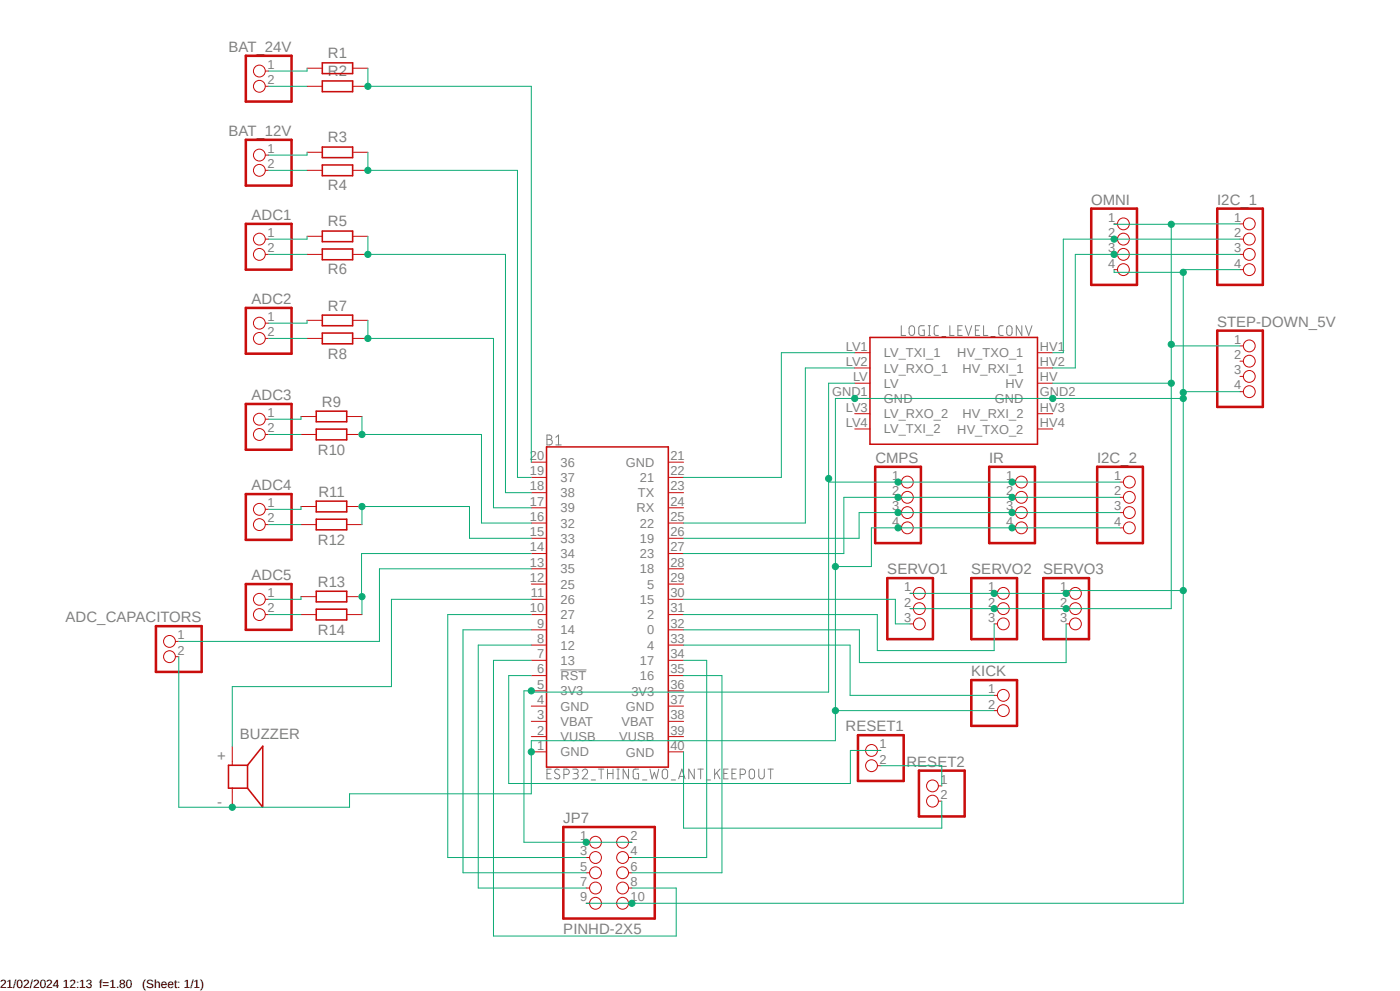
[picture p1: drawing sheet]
<svg xmlns="http://www.w3.org/2000/svg" width="420mm" height="297mm" viewBox="0 0 420 297" stroke-linecap="round" stroke-linejoin="round" font-family="sans-serif">
<path d="M17.8 11l384.6 270M402.4 11l-384.6 270" fill="none" stroke="#fff" stroke-width=".3"/>
<g fill="none" stroke="#808080" stroke-width=".3">
<path d="M270.4 97.6v2.9h1.3M273 97.9a.82 .82 0 0 1 .8-.2 .82 .82 0 0 1 .6 .7v1.3a.83 .83 0 0 1-.9 .8 .83 .83 0 0 1-.8-.8v-1.3zM277.3 97.6l-1.2 .1-.4 .3-.1 1.9 .5 .6h1.2v-1.6h-.5M278.5 97.6h.6M278.8 97.6v2.9M281.5 97.6l-.9 .1-.4 .6 .1 1.9 .3 .3h.9M284.9 97.6v2.9h1.3M287.4 98.9h.9M288.7 97.6h-1.3v2.9h1.3M289.6 97.6l.9 2.9 1-2.9M292.6 98.9h1M293.9 97.6h-1.3v2.9h1.3"/>
<path d="M295.1 97.6v2.9h1.2M300.9 97.6l-.9 .1-.4 .6 .1 1.9 .3 .3h.9M302.2 97.9a.82 .82 0 0 1 .9-.2 .82 .82 0 0 1 .5 .7v1.3a.8 .8 0 0 1-.8 .8 .8 .8 0 0 1-.8-.8zM306.5 97.6v2.9l-1.6-2.9v2.9M307.6 97.6l1 2.9 1-2.9M278.5 100.5h.6M282.4 100.9h1.4M297.3 100.9h1.3M164.1 130.4h.8a.66 .66 0 0 1 .6 .6 .66 .66 0 0 1-.6 .7 .83 .83 0 0 1 .8 .8 .83 .83 0 0 1-.8 .9l-.8-.1zM164.1 131.7h.8M166.8 133.3h1.6M166.8 131.1l.8-.7v2.9"/>
<path d="M168.1 200.8h7.8M164.1 231.8h1M165.4 230.5h-1.3v2.9h1.3M167.8 230.8a.73 .73 0 0 0-1.2-.2 .73 .73 0 0 0 .1 1.1l.9 .5a.69 .69 0 0 1 .2 .9 .69 .69 0 0 1-.9 .3l-.6-.4M169.2 232.1h.8a.81 .81 0 0 0 .8-.8 .81 .81 0 0 0-.8-.8h-.8v2.9M171.8 230.5h1a.66 .66 0 0 1 .7 .7 .66 .66 0 0 1-.7 .6h-.6M172.7 231.8a.8 .8 0 0 1 .8 .8 .8 .8 0 0 1-.8 .8h-.9M174.7 231.1a.81 .81 0 0 1 1.1-.6 .81 .81 0 0 1 .3 1.3l-1.4 1.6h1.6M177.4 233.8h1.2M179.5 230.5h1.6M180.3 230.5v2.9M182.2 231.8h1.7"/>
<path d="M182.2 230.5v2.9M183.9 230.5v2.9M185.1 233.4h.7M185.1 230.5h.7M185.4 230.5v2.9M188.6 230.5v2.9l-1.7-2.9v2.9M191.6 230.5h-1.3l-.3 .4-.1 1.9 .4 .6h1.3v-1.6h-.5M192.7 233.8h1.4M195 230.5l.6 2.9 .7-1.9 .6 1.9 .7-2.9M198.9 230.8a.78 .78 0 0 1 .9-.2 .78 .78 0 0 1 .5 .7v1.3a.8 .8 0 0 1-.8 .8 .8 .8 0 0 1-.8-.8v-1.3zM201.4 233.8h1.2M203.6 233.4l1-2.9 .9 2.9"/>
<path d="M203.8 232.7h1.5M208.3 230.5v2.9l-1.7-2.9v2.9M209.3 230.5h1.7M210.2 230.5v2.9M211.9 233.8h1.2M214.4 230.5v2.9M215 231.6l1 1.8M216 230.5l-1.6 1.8M217.1 231.8h1M218.4 230.5h-1.3v2.9h1.3M219.6 231.8h1M220.9 230.5h-1.3v2.9h1.3"/>
<path d="M222 232.1h.9a.8 .8 0 0 0 .8-.8 .8 .8 0 0 0-.8-.8h-.9v2.9M225 230.8a.8 .8 0 0 1 .8-.3 .8 .8 0 0 1 .6 .8v1.3a.8 .8 0 0 1-.8 .8 .8 .8 0 0 1-.9-.8zM227.6 230.5v2.1a.83 .83 0 0 0 .9 .8 .83 .83 0 0 0 .8-.8v-2.1M230.4 230.5h1.6M231.2 230.5v2.9"/>
</g>
<g fill="none" stroke="#c90d0c" stroke-width=".76">
<path d="M73.7 16.7h13.8v13.7h-13.8zM73.7 41.9h13.8v13.7h-13.8zM73.7 67.1h13.8v13.7h-13.8zM327.4 62.5h13.7v22.9h-13.7zM365.2 62.5h13.6v22.9h-13.6zM73.7 92.3h13.8v13.7h-13.8zM365.2 99.1h13.6v22.9h-13.6zM73.7 121.1h13.8v13.7h-13.8zM262.6 139.9h13.7v22.9h-13.7zM296.8 139.9h13.7v22.9h-13.7zM329.1 139.9h13.8v22.9h-13.8zM73.7 148.1h13.8v13.7h-13.8z"/>
<path d="M73.7 175h13.8v13.8h-13.8zM266.2 173.3h13.7v18.3h-13.7zM291.4 173.3h13.7v18.3h-13.7zM313 173.3h13.7v18.3h-13.7zM46.8 187.7h13.7v13.7h-13.7zM291.4 203.8h13.7v13.8h-13.7zM257.4 220.3h13.7v13.8h-13.7zM275.7 231h13.7v13.7h-13.7zM169 247.9h27.4v27.4h-27.4z"/>
</g>
<g fill="none" stroke="#c90d0c" stroke-width=".3">
<path d="M79.6 21.3h1M79.6 25.9h1M92.1 25.9h4.6M92.1 20.4h4.6M105.8 25.9h4.6M105.8 20.4h4.6M79.6 46.5h1M79.6 51.1h1M92.1 51.1h4.6M92.1 45.6h4.6M105.8 51.1h4.6M105.8 45.6h4.6"/>
<path d="M79.6 71.7h1M79.6 76.2h1M92.1 76.2h4.6M92.1 70.8h4.6M105.8 76.2h4.6M105.8 70.8h4.6M334.2 67.1h1M334.2 71.7h1M334.2 76.2h1M372 67.1h1M372 71.7h1M372 76.2h1"/>
<path d="M79.6 96.9h1M92.1 96h4.6M105.8 96h4.6M334.2 80.8h1M372 80.8h1M79.6 101.4h1M92.1 101.4h4.6M105.8 101.4h4.6M256.4 105.7h4.6M256.4 110.3h4.6M256.4 114.9h4.6M256.4 119.4h4.6"/>
<path d="M311.2 105.7h4.6M311.2 110.3h4.6M311.2 114.9h4.6M311.2 119.4h4.6M372 103.7h1M372 108.2h1M372 112.8h1M372 117.4h1M79.6 125.6h1M79.6 130.2h1M90.3 130.2h4.6M90.3 124.8h4.6"/>
<path d="M104 130.2h4.6M104 124.8h4.6M159.4 138.5h4.6M200.5 138.5h4.6M256.4 124h4.6M256.4 128.6h4.6M311.2 124h4.6M311.2 128.6h4.6M79.6 152.7h1M79.6 157.2h1M90.3 157.2h4.6M90.3 151.8h4.6"/>
<path d="M104 157.2h4.6M104 151.8h4.6M159.4 156.8h4.6M159.4 152.2h4.6M159.4 147.7h4.6M159.4 143.1h4.6M200.5 156.8h4.6M200.5 152.2h4.6M200.5 147.7h4.6M200.5 143.1h4.6M269.4 144.5h1M269.4 149.1h1"/>
<path d="M269.4 153.6h1M269.4 158.2h1M303.6 144.5h1M303.6 149.1h1M303.6 153.6h1M303.6 158.2h1M336 144.5h1M336 149.1h1M336 153.6h1M336 158.2h1M79.6 179.6h1M90.3 178.8h4.6"/>
<path d="M104 178.8h4.6M159.4 179.6h4.6M159.4 175h4.6M159.4 170.5h4.6M159.4 165.9h4.6M159.4 161.3h4.6M200.5 179.6h4.6M200.5 175h4.6M200.5 170.5h4.6M200.5 165.9h4.6M200.5 161.3h4.6M273 177.8h1"/>
<path d="M298.2 177.8h1M319.8 177.8h1M52.6 192.2h1M52.6 196.8h1M79.6 184.2h1M90.3 184.2h4.6M104 184.2h4.6M159.4 197.9h4.6M159.4 193.3h4.6M159.4 188.8h4.6M159.4 184.2h4.6M200.5 197.9h4.6"/>
<path d="M200.5 193.3h4.6M200.5 188.8h4.6M200.5 184.2h4.6M273 182.4h1M273 187h1M298.2 182.4h1M298.2 187h1M319.8 182.4h1M319.8 187h1M159.4 216.2h4.6M159.4 211.6h4.6M159.4 207.1h4.6"/>
<path d="M159.4 202.5h4.6M200.5 216.2h4.6M200.5 211.6h4.6M200.5 207.1h4.6M200.5 202.5h4.6M298.2 208.4h1M298.2 213h1M69.7 223.6v5.8M69.7 236.2v5.7M159.4 225.3h4.6M159.4 220.8h4.6M200.5 225.3h4.6"/>
<path d="M200.5 220.8h4.6M263.2 224.9h1M263.2 229.5h1M281.5 235.5h1M175.9 252.4h1M175.9 257h1M188.6 252.4h1M188.6 257h1M281.5 240.1h1M175.9 261.6h1M175.9 266.1h1M175.9 270.7h1"/>
<path d="M188.6 261.6h1M188.6 266.1h1M188.6 270.7h1"/>
<circle cx="77.8" cy="21.3" r="1.78"/>
<circle cx="77.8" cy="25.9" r="1.78"/>
<circle cx="77.8" cy="46.5" r="1.78"/>
<circle cx="77.8" cy="51.1" r="1.78"/>
<circle cx="77.8" cy="71.7" r="1.78"/>
<circle cx="77.8" cy="76.2" r="1.78"/>
<circle cx="337" cy="67.1" r="1.78"/>
<circle cx="337" cy="71.7" r="1.78"/>
<circle cx="337" cy="76.2" r="1.78"/>
<circle cx="374.8" cy="76.2" r="1.78"/>
<circle cx="374.8" cy="67.1" r="1.78"/>
<circle cx="374.8" cy="71.7" r="1.78"/>
<circle cx="77.8" cy="96.9" r="1.78"/>
<circle cx="337" cy="80.8" r="1.78"/>
<circle cx="374.8" cy="80.8" r="1.78"/>
<circle cx="77.8" cy="101.4" r="1.78"/>
<circle cx="374.8" cy="108.2" r="1.78"/>
<circle cx="374.8" cy="112.8" r="1.78"/>
<circle cx="374.8" cy="117.4" r="1.78"/>
<circle cx="374.8" cy="103.7" r="1.78"/>
<circle cx="77.8" cy="125.6" r="1.78"/>
<circle cx="77.8" cy="130.2" r="1.78"/>
<circle cx="77.8" cy="157.2" r="1.78"/>
<circle cx="77.8" cy="152.7" r="1.78"/>
<circle cx="272.2" cy="153.6" r="1.78"/>
<circle cx="272.2" cy="149.1" r="1.78"/>
<circle cx="272.2" cy="158.2" r="1.78"/>
<circle cx="272.2" cy="144.5" r="1.78"/>
<circle cx="306.4" cy="149.1" r="1.78"/>
<circle cx="306.4" cy="153.6" r="1.78"/>
<circle cx="306.4" cy="144.5" r="1.78"/>
<circle cx="306.4" cy="158.2" r="1.78"/>
<circle cx="338.8" cy="144.5" r="1.78"/>
<circle cx="338.8" cy="158.2" r="1.78"/>
<circle cx="338.8" cy="153.6" r="1.78"/>
<circle cx="338.8" cy="149.1" r="1.78"/>
<circle cx="77.8" cy="179.6" r="1.78"/>
<circle cx="275.8" cy="177.8" r="1.78"/>
<circle cx="301" cy="177.8" r="1.78"/>
<circle cx="322.6" cy="177.8" r="1.78"/>
<circle cx="50.8" cy="192.2" r="1.78"/>
<circle cx="50.8" cy="196.8" r="1.78"/>
<circle cx="77.8" cy="184.2" r="1.78"/>
<circle cx="275.8" cy="187" r="1.78"/>
<circle cx="275.8" cy="182.4" r="1.78"/>
<circle cx="301" cy="182.4" r="1.78"/>
<circle cx="301" cy="187" r="1.78"/>
<circle cx="322.6" cy="187" r="1.78"/>
<circle cx="322.6" cy="182.4" r="1.78"/>
<circle cx="301" cy="208.4" r="1.78"/>
<circle cx="301" cy="213" r="1.78"/>
<circle cx="261.5" cy="229.5" r="1.78"/>
<circle cx="261.5" cy="224.9" r="1.78"/>
<circle cx="279.7" cy="235.5" r="1.78"/>
<circle cx="178.6" cy="257" r="1.78"/>
<circle cx="178.6" cy="252.4" r="1.78"/>
<circle cx="186.8" cy="257" r="1.78"/>
<circle cx="186.8" cy="252.4" r="1.78"/>
<circle cx="279.7" cy="240.1" r="1.78"/>
<circle cx="178.6" cy="270.7" r="1.78"/>
<circle cx="178.6" cy="261.6" r="1.78"/>
<circle cx="178.6" cy="266.1" r="1.78"/>
<circle cx="186.8" cy="261.6" r="1.78"/>
<circle cx="186.8" cy="270.7" r="1.78"/>
<circle cx="186.8" cy="266.1" r="1.78"/>
</g>
<g fill="none" stroke="#c90d0c" stroke-width=".47">
<path d="M96.7 18.8h9.1v3.3h-9.1zM96.7 24.3h9.1v3.2h-9.1zM96.7 44.1h9.1v3.1h-9.1zM96.7 49.4h9.1v3.3h-9.1zM96.7 69.3h9.1v3.1h-9.1zM96.7 74.6h9.1v3.3h-9.1zM96.7 94.4h9.1v3.2h-9.1zM96.7 99.8h9.1v3.2h-9.1zM261 101.1h50.2v32h-50.2zM94.9 123.2h9.1v3.2h-9.1zM94.9 128.6h9.1v3.2h-9.1zM164 133.9h36.5v96h-36.5z"/>
<path d="M94.9 150.2h9.1v3.2h-9.1zM94.9 155.6h9.1v3.2h-9.1zM94.9 177.2h9.1v3.2h-9.1zM94.9 182.6h9.1v3.2h-9.1zM74.3 229.4h-5.8v6.8h5.8M74.3 229.4v6.8M74.3 229.4l4.5-5.8v18.3l-4.5-5.7"/>
</g>
<path d="M256.4 105.7h-22v37.4h-29.3M256.4 110.3h-14.8v46.5h-36.5M269.4 144.5h66.6" fill="none" stroke="#0dab76" stroke-width=".3"/>
<circle cx="303.6" cy="144.5" r=".93" fill="#0dab76"/>
<g fill="none" stroke="#0dab76" stroke-width=".3">
<path d="M248.6 143.4v1.1h20.8"/>
<circle cx="303.6" cy="144.5" r=".93"/>
</g>
<circle cx="269.4" cy="144.5" r=".93" fill="#0dab76"/>
<g fill="none" stroke="#0dab76" stroke-width=".3">
<path d="M256.4 114.9h-7.8v92.5h-89.2v-.3"/>
<circle cx="269.4" cy="144.5" r=".93"/>
</g>
<circle cx="248.6" cy="143.4" r=".93" fill="#0dab76"/>
<g fill="none" stroke="#0dab76" stroke-width=".3">
<path d="M159.4 207.1h-2.2v45.3"/>
<circle cx="248.6" cy="143.4" r=".93"/>
</g>
<circle cx="159.4" cy="207.1" r=".93" fill="#0dab76"/>
<g fill="none" stroke="#0dab76" stroke-width=".3">
<path d="M157.2 252.4h32.4"/>
<circle cx="159.4" cy="207.1" r=".93"/>
</g>
<circle cx="175.9" cy="252.4" r=".93" fill="#0dab76"/>
<g fill="none" stroke="#0dab76" stroke-width=".3">
<path d="M336 149.1h-82.8v16.8h-48.1"/>
<circle cx="175.9" cy="252.4" r=".93"/>
</g>
<circle cx="269.4" cy="149.1" r=".93" fill="#0dab76"/>
<circle cx="269.4" cy="149.1" r=".93" fill="none" stroke="#0dab76" stroke-width=".3"/>
<circle cx="303.6" cy="149.1" r=".93" fill="#0dab76"/>
<g fill="none" stroke="#0dab76" stroke-width=".3">
<path d="M269.4 153.6h66.6"/>
<circle cx="303.6" cy="149.1" r=".93"/>
</g>
<circle cx="303.6" cy="153.6" r=".93" fill="#0dab76"/>
<g fill="none" stroke="#0dab76" stroke-width=".3">
<path d="M269.4 153.6h-11.7v7.7h-52.6"/>
<circle cx="303.6" cy="153.6" r=".93"/>
</g>
<circle cx="269.4" cy="153.6" r=".93" fill="#0dab76"/>
<g fill="none" stroke="#0dab76" stroke-width=".3">
<path d="M372 71.7h-53v34h-3.2"/>
<circle cx="269.4" cy="153.6" r=".93"/>
</g>
<circle cx="334.2" cy="71.7" r=".93" fill="#0dab76"/>
<g fill="none" stroke="#0dab76" stroke-width=".3">
<path d="M372 76.2h-49.4v34.1h-6.8"/>
<circle cx="334.2" cy="71.7" r=".93"/>
</g>
<circle cx="334.2" cy="76.2" r=".93" fill="#0dab76"/>
<g fill="none" stroke="#0dab76" stroke-width=".3">
<path d="M80.6 157.2h9.7M108.6 157.2v-5.4h32.2v9.5h18.6M90.3 178.8v.8h-9.7M80.6 184.2h9.7"/>
<circle cx="334.2" cy="76.2" r=".93"/>
</g>
<circle cx="108.6" cy="151.8" r=".93" fill="#0dab76"/>
<g fill="none" stroke="#0dab76" stroke-width=".3">
<path d="M80.6 130.2h9.7M90.3 124.8v.8h-9.7M108.6 124.8v5.4h35.8v26.6h15M90.3 151.8v.9h-9.7"/>
<circle cx="108.6" cy="151.8" r=".93"/>
</g>
<circle cx="108.6" cy="130.2" r=".93" fill="#0dab76"/>
<g fill="none" stroke="#0dab76" stroke-width=".3">
<path d="M80.6 76.2h11.5M92.1 70.8v.9h-11.5M110.4 70.8v5.4h41.2v71.5h7.8M92.1 96v.9h-11.5M80.6 101.4h11.5"/>
<circle cx="108.6" cy="130.2" r=".93"/>
</g>
<circle cx="110.4" cy="76.2" r=".93" fill="#0dab76"/>
<g fill="none" stroke="#0dab76" stroke-width=".3">
<path d="M80.6 51.1h11.5M92.1 45.6v.9h-11.5M110.4 45.6v5.5h44.8v92h4.2"/>
<circle cx="110.4" cy="76.2" r=".93"/>
</g>
<circle cx="110.4" cy="51.1" r=".93" fill="#0dab76"/>
<g fill="none" stroke="#0dab76" stroke-width=".3">
<path d="M80.6 25.9h11.5M92.1 20.4v.9h-11.5M110.4 20.4v5.5h49v112.6"/>
<circle cx="110.4" cy="51.1" r=".93"/>
</g>
<circle cx="110.4" cy="25.9" r=".93" fill="#0dab76"/>
<g fill="none" stroke="#0dab76" stroke-width=".3">
<path d="M110.4 96v5.4h37.6v50.8h11.4"/>
<circle cx="110.4" cy="25.9" r=".93"/>
</g>
<circle cx="110.4" cy="101.4" r=".93" fill="#0dab76"/>
<g fill="none" stroke="#0dab76" stroke-width=".3">
<path d="M159.4 165.9h-50.9l.1 18.3"/>
<circle cx="110.4" cy="101.4" r=".93"/>
</g>
<circle cx="108.6" cy="178.8" r=".93" fill="#0dab76"/>
<g fill="none" stroke="#0dab76" stroke-width=".3">
<path d="M334.2 80.8v.8h20.8M372 80.8h-17v189.9h-179.1M355 119.4h-104.4v102.6h-91.2v15.9h-54.5v4h-51.3v-45.1M336 158.2h-74.6v11.6h-10.8M159.4 179.6h-42v26.2h-47.7v17.8M159.4 170.5h-45.6v21.7h-60.2M205.1 179.6h63.5v7.4h4.4M355 177h-35.2v.8h-46.8M205.1 193.3h49.9v15.1h43.2M205.1 184.2h58.1v10.8h35v-8M319.8 187v11.6h-62v-9.8h-52.7M250.6 213h47.6"/>
<circle cx="108.6" cy="178.8" r=".93"/>
</g>
<circle cx="319.8" cy="177.8" r=".93" fill="#0dab76"/>
<circle cx="319.8" cy="177.8" r=".93" fill="none" stroke="#0dab76" stroke-width=".3"/>
<circle cx="298.2" cy="177.8" r=".93" fill="#0dab76"/>
<circle cx="298.2" cy="177.8" r=".93" fill="none" stroke="#0dab76" stroke-width=".3"/>
<circle cx="355" cy="177" r=".93" fill="#0dab76"/>
<circle cx="355" cy="177" r=".93" fill="none" stroke="#0dab76" stroke-width=".3"/>
<circle cx="250.6" cy="169.8" r=".93" fill="#0dab76"/>
<circle cx="250.6" cy="169.8" r=".93" fill="none" stroke="#0dab76" stroke-width=".3"/>
<circle cx="250.6" cy="213" r=".93" fill="#0dab76"/>
<circle cx="250.6" cy="213" r=".93" fill="none" stroke="#0dab76" stroke-width=".3"/>
<circle cx="256.4" cy="119.4" r=".93" fill="#0dab76"/>
<circle cx="256.4" cy="119.4" r=".93" fill="none" stroke="#0dab76" stroke-width=".3"/>
<circle cx="269.4" cy="158.2" r=".93" fill="#0dab76"/>
<circle cx="269.4" cy="158.2" r=".93" fill="none" stroke="#0dab76" stroke-width=".3"/>
<circle cx="303.6" cy="158.2" r=".93" fill="#0dab76"/>
<circle cx="303.6" cy="158.2" r=".93" fill="none" stroke="#0dab76" stroke-width=".3"/>
<circle cx="315.8" cy="119.4" r=".93" fill="#0dab76"/>
<circle cx="315.8" cy="119.4" r=".93" fill="none" stroke="#0dab76" stroke-width=".3"/>
<circle cx="355" cy="119.4" r=".93" fill="#0dab76"/>
<circle cx="355" cy="119.4" r=".93" fill="none" stroke="#0dab76" stroke-width=".3"/>
<circle cx="355" cy="81.6" r=".93" fill="#0dab76"/>
<circle cx="355" cy="81.6" r=".93" fill="none" stroke="#0dab76" stroke-width=".3"/>
<circle cx="189.6" cy="270.7" r=".93" fill="#0dab76"/>
<circle cx="189.6" cy="270.7" r=".93" fill="none" stroke="#0dab76" stroke-width=".3"/>
<circle cx="159.4" cy="225.3" r=".93" fill="#0dab76"/>
<circle cx="159.4" cy="225.3" r=".93" fill="none" stroke="#0dab76" stroke-width=".3"/>
<circle cx="69.7" cy="241.9" r=".93" fill="#0dab76"/>
<g fill="none" stroke="#0dab76" stroke-width=".3">
<path d="M372 117.4h-17v.2"/>
<circle cx="69.7" cy="241.9" r=".93"/>
</g>
<circle cx="355" cy="117.6" r=".93" fill="#0dab76"/>
<g fill="none" stroke="#0dab76" stroke-width=".3">
<path d="M334.2 67.1l17.2 .1M372 67.1h-20.6v115.3h-78.4M315.8 114.9h35.6"/>
<circle cx="355" cy="117.6" r=".93"/>
</g>
<circle cx="319.8" cy="182.4" r=".93" fill="#0dab76"/>
<circle cx="319.8" cy="182.4" r=".93" fill="none" stroke="#0dab76" stroke-width=".3"/>
<circle cx="298.2" cy="182.4" r=".93" fill="#0dab76"/>
<circle cx="298.2" cy="182.4" r=".93" fill="none" stroke="#0dab76" stroke-width=".3"/>
<circle cx="351.4" cy="67.2" r=".93" fill="#0dab76"/>
<circle cx="351.4" cy="67.2" r=".93" fill="none" stroke="#0dab76" stroke-width=".3"/>
<circle cx="351.4" cy="114.9" r=".93" fill="#0dab76"/>
<g fill="none" stroke="#0dab76" stroke-width=".3">
<path d="M351.4 103.2v.5h20.6"/>
<circle cx="351.4" cy="114.9" r=".93"/>
</g>
<circle cx="351.4" cy="103.2" r=".93" fill="#0dab76"/>
<g fill="none" stroke="#0dab76" stroke-width=".3">
<path d="M159.4 188.8h-20.5v72.8h37M159.4 197.9h-11.4v82.6h54.9v-14.4h-13.3M159.4 184.2h-25.1v72.8h41.6M159.4 193.3h-15.9v72.8h32.4M205.1 197.9h6.9v59.1h-22.4M159.4 202.5h-6.8v32.3h102.5v-9.9h9.1M205.1 202.5h11.5v59.1h-27M205.1 225.3v22.9h77.4v-8.1M264.2 229.5h18.3v6"/>
<circle cx="351.4" cy="103.2" r=".93"/>
</g>
<g font-size="4.5" fill="#808080">
<text x="68.6" y="15.6">BAT_24V</text>
<text x="98.4" y="17.5">R1</text>
<text x="98.4" y="22.9">R2</text>
<text x="68.6" y="40.8">BAT_12V</text>
<text x="98.4" y="42.7">R3</text>
<text x="98.4" y="57.1">R4</text>
<text x="75.4" y="66">ADC1</text>
<text x="327.4" y="61.4">OMNI</text>
<text x="365.2" y="61.4">I2C_1</text>
<text x="98.4" y="67.9">R5</text>
<text x="98.4" y="82.3">R6</text>
<text x="75.4" y="91.1">ADC2</text>
<text x="98.4" y="93.1">R7</text>
<text x="365.2" y="98">STEP-DOWN_5V</text>
<text x="98.4" y="107.5">R8</text>
<text x="75.4" y="119.9">ADC3</text>
<text x="96.6" y="121.9">R9</text>
<text x="95.3" y="136.3">R10</text>
<text x="262.6" y="138.8">CMPS</text>
<text x="296.8" y="138.8">IR</text>
<text x="329.1" y="138.8">I2C_2</text>
<text x="75.4" y="146.9">ADC4</text>
<text x="95.5" y="148.8">R11</text>
<text x="95.3" y="163.2">R12</text>
<text x="75.4" y="173.9">ADC5</text>
<text x="266.2" y="172.1">SERVO1</text>
<text x="291.4" y="172.1">SERVO2</text>
<text x="313" y="172.1">SERVO3</text>
<text x="95.3" y="175.9">R13</text>
<text x="19.7" y="186.5">ADC_CAPACITORS</text>
<text x="95.3" y="190.2">R14</text>
<text x="291.4" y="202.7">KICK</text>
<text x="72" y="221.4">BUZZER</text>
<text x="253.6" y="219.2">RESET1</text>
<text x="65.1" y="228.2">+</text>
<text x="271.9" y="229.8">RESET2</text>
<text x="65.1" y="241.9">-</text>
<text x="169" y="246.7">JP7</text>
<text x="169" y="279.9">PINHD-2X5</text>
</g>
<g font-size="3.9" fill="#808080">
<text x="80.3" y="20.7">1</text>
<text x="80.3" y="25.2">2</text>
<text x="80.3" y="45.8">1</text>
<text x="80.3" y="50.4">2</text>
<text x="80.3" y="71">1</text>
<text x="332.4" y="66.5">1</text>
<text x="332.4" y="71">2</text>
<text x="370.2" y="66.5">1</text>
<text x="370.2" y="71">2</text>
<text x="80.3" y="75.6">2</text>
<text x="332.4" y="75.6">3</text>
<text x="370.2" y="75.6">3</text>
<text x="332.4" y="80.2">4</text>
<text x="370.2" y="80.2">4</text>
<text x="80.3" y="96.2">1</text>
<text x="80.3" y="100.8">2</text>
<text x="253.7" y="105.1">LV1</text>
<text x="265.2" y="107.1">LV_TXI_1</text>
<text x="287.2" y="107.1">HV_TXO_1</text>
<text x="311.9" y="105.1">HV1</text>
<text x="370.2" y="103">1</text>
<text x="370.2" y="107.6">2</text>
<text x="253.7" y="109.6">LV2</text>
<text x="265.2" y="111.7">LV_RXO_1</text>
<text x="288.8" y="111.7">HV_RXI_1</text>
<text x="311.9" y="109.6">HV2</text>
<text x="370.2" y="112.2">3</text>
<text x="249.6" y="118.8">GND1</text>
<text x="255.9" y="114.2">LV</text>
<text x="265.2" y="116.2">LV</text>
<text x="301.7" y="116.2">HV</text>
<text x="311.9" y="114.2">HV</text>
<text x="311.9" y="118.8">GND2</text>
<text x="370.2" y="116.7">4</text>
<text x="80.3" y="125">1</text>
<text x="253.7" y="123.4">LV3</text>
<text x="265.2" y="120.8">GND</text>
<text x="265.2" y="125.4">LV_RXO_2</text>
<text x="288.8" y="125.4">HV_RXI_2</text>
<text x="298.5" y="120.8">GND</text>
<text x="311.9" y="123.4">HV3</text>
<text x="80.3" y="129.6">2</text>
<text x="253.7" y="127.9">LV4</text>
<text x="265.2" y="129.9">LV_TXI_2</text>
<text x="287.2" y="130">HV_TXO_2</text>
<text x="311.9" y="127.9">HV4</text>
<text x="159" y="137.9">20</text>
<text x="201.1" y="137.9">21</text>
<text x="159" y="142.4">19</text>
<text x="168.1" y="139.9">36</text>
<text x="187.7" y="139.9">GND</text>
<text x="201.1" y="142.4">22</text>
<text x="267.6" y="143.9">1</text>
<text x="301.8" y="143.9">1</text>
<text x="334.2" y="143.9">1</text>
<text x="159" y="147">18</text>
<text x="168.1" y="149">38</text>
<text x="168.1" y="144.4">37</text>
<text x="191.3" y="149">TX</text>
<text x="192" y="144.4">21</text>
<text x="201.1" y="147">23</text>
<text x="267.6" y="148.4">2</text>
<text x="301.8" y="148.4">2</text>
<text x="334.2" y="148.4">2</text>
<text x="80.3" y="152">1</text>
<text x="159" y="151.6">17</text>
<text x="168.1" y="153.6">39</text>
<text x="190.9" y="153.6">RX</text>
<text x="201.1" y="151.6">24</text>
<text x="267.6" y="153">3</text>
<text x="301.8" y="153">3</text>
<text x="334.2" y="153">3</text>
<text x="80.3" y="156.6">2</text>
<text x="159" y="160.7">15</text>
<text x="159" y="156.1">16</text>
<text x="168.1" y="158.2">32</text>
<text x="192" y="158.2">22</text>
<text x="201.1" y="160.7">26</text>
<text x="201.1" y="156.1">25</text>
<text x="267.6" y="157.6">4</text>
<text x="301.8" y="157.6">4</text>
<text x="334.2" y="157.6">4</text>
<text x="159" y="165.3">14</text>
<text x="168.1" y="167.3">34</text>
<text x="168.1" y="162.7">33</text>
<text x="192" y="167.3">23</text>
<text x="192" y="162.7">19</text>
<text x="201.1" y="165.3">27</text>
<text x="159" y="169.8">13</text>
<text x="168.1" y="171.9">35</text>
<text x="192" y="171.9">18</text>
<text x="201.1" y="169.8">28</text>
<text x="80.3" y="179">1</text>
<text x="159" y="174.4">12</text>
<text x="159.3" y="179">11</text>
<text x="168.1" y="176.4">25</text>
<text x="194.1" y="176.4">5</text>
<text x="201.1" y="179">30</text>
<text x="201.1" y="174.4">29</text>
<text x="271.2" y="177.2">1</text>
<text x="296.4" y="177.2">1</text>
<text x="318" y="177.2">1</text>
<text x="80.3" y="183.6">2</text>
<text x="159" y="183.6">10</text>
<text x="168.1" y="185.6">27</text>
<text x="168.1" y="181">26</text>
<text x="192" y="181">15</text>
<text x="194.1" y="185.6">2</text>
<text x="201.1" y="183.6">31</text>
<text x="271.2" y="181.8">2</text>
<text x="296.4" y="181.8">2</text>
<text x="318" y="181.8">2</text>
<text x="53.3" y="191.6">1</text>
<text x="161.1" y="188.1">9</text>
<text x="168.1" y="190.2">14</text>
<text x="194.1" y="190.2">0</text>
<text x="201.1" y="188.1">32</text>
<text x="271.2" y="186.4">3</text>
<text x="296.4" y="186.4">3</text>
<text x="318" y="186.4">3</text>
<text x="53.3" y="196.2">2</text>
<text x="161.1" y="197.3">7</text>
<text x="161.1" y="192.7">8</text>
<text x="168.1" y="194.7">12</text>
<text x="194.1" y="194.7">4</text>
<text x="201.1" y="197.3">34</text>
<text x="201.1" y="192.7">33</text>
<text x="161.1" y="201.8">6</text>
<text x="168.1" y="203.8">RST</text>
<text x="168.1" y="199.3">13</text>
<text x="192" y="203.9">16</text>
<text x="192" y="199.3">17</text>
<text x="201.1" y="201.8">35</text>
<text x="161.1" y="206.4">5</text>
<text x="168.1" y="208.4">3V3</text>
<text x="189.4" y="208.5">3V3</text>
<text x="201.1" y="206.4">36</text>
<text x="296.4" y="207.8">1</text>
<text x="161.1" y="215.6">3</text>
<text x="161.1" y="211">4</text>
<text x="168.1" y="213">GND</text>
<text x="187.7" y="213">GND</text>
<text x="201.1" y="215.6">38</text>
<text x="201.1" y="211">37</text>
<text x="296.4" y="212.3">2</text>
<text x="161.1" y="220.1">2</text>
<text x="168.1" y="217.6">VBAT</text>
<text x="186.4" y="217.6">VBAT</text>
<text x="201.1" y="220.1">39</text>
<text x="161.1" y="224.7">1</text>
<text x="168.1" y="226.7">GND</text>
<text x="168.1" y="222.1">VUSB</text>
<text x="185.8" y="222.2">VUSB</text>
<text x="187.7" y="226.7">GND</text>
<text x="201.1" y="224.7">40</text>
<text x="263.9" y="224.3">1</text>
<text x="263.9" y="228.9">2</text>
<text x="282.2" y="234.9">1</text>
<text x="282.2" y="239.5">2</text>
<text x="174.1" y="251.8">1</text>
<text x="189.2" y="251.8">2</text>
<text x="174.1" y="256.4">3</text>
<text x="189.2" y="256.4">4</text>
<text x="174.1" y="260.9">5</text>
<text x="189.2" y="260.9">6</text>
<text x="174.1" y="265.5">7</text>
<text x="189.2" y="265.5">8</text>
<text x="174.1" y="270.1">9</text>
<text x="189.2" y="270.1">10</text>
</g>
<g font-size="3.6">
<text x="0" y="296">21/02/2024 12:13 f=1.80</text>
<text x="42.7" y="296">(Sheet: 1/1)</text>
</g>
</svg>
